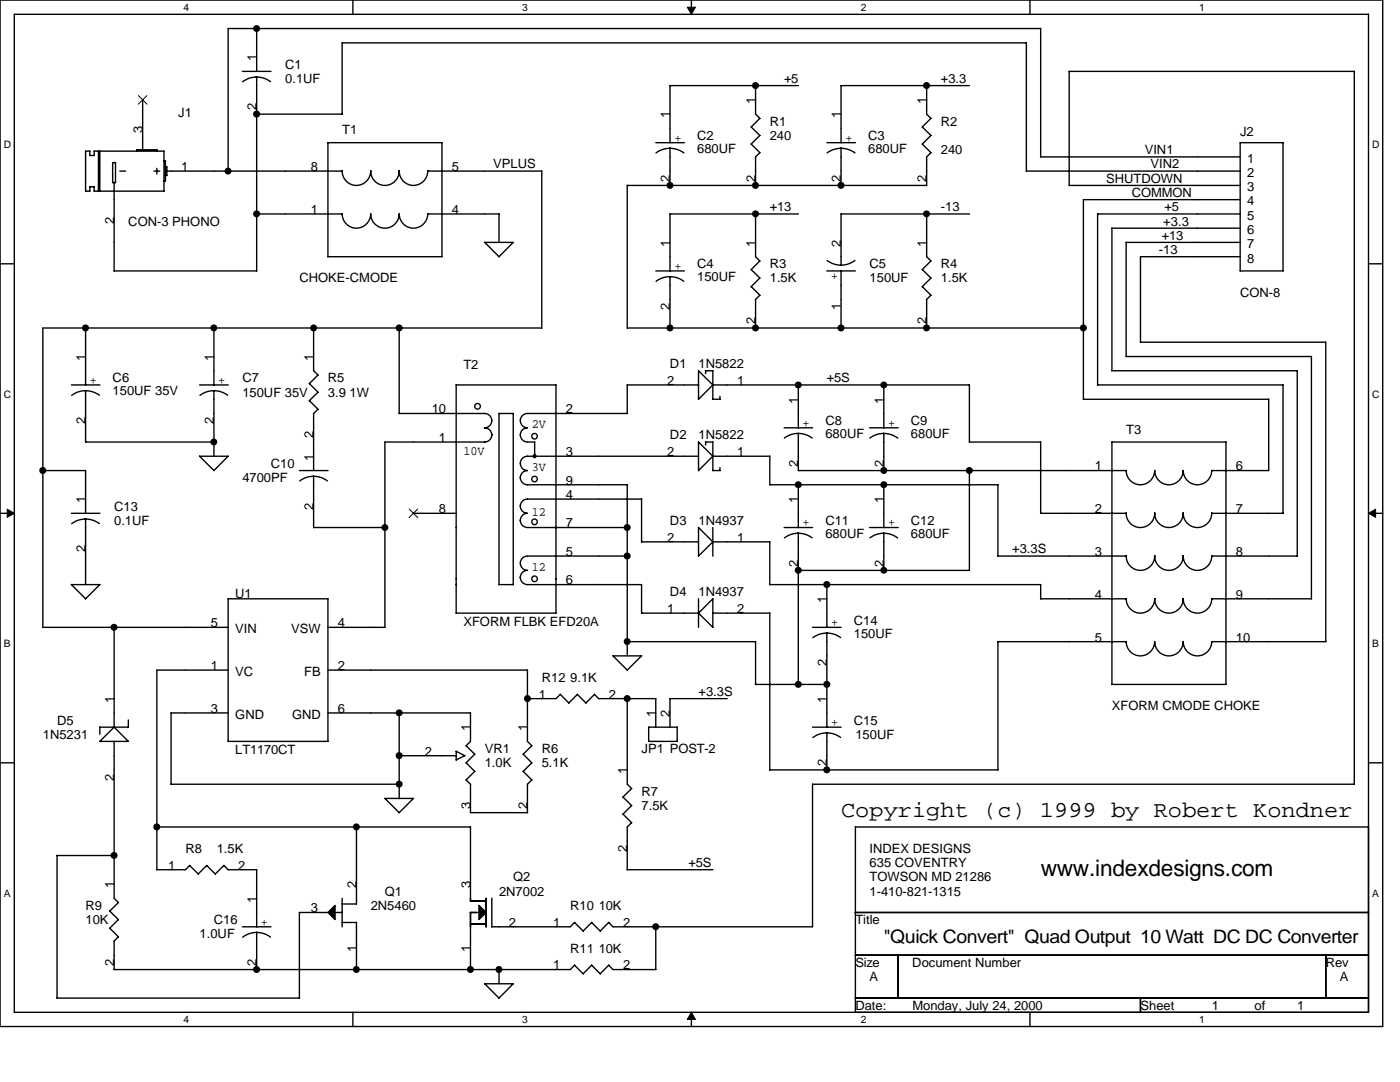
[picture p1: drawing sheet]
<svg xmlns="http://www.w3.org/2000/svg" width="279mm" height="216mm" viewBox="0 0 279 216" stroke-linecap="round" stroke-linejoin="round" font-family="sans-serif">
<path d="M0 0h275.9v204.8h-275.9zM2.9 2.9h270.2v199.1h-270.2z" fill="none" stroke="#000" stroke-width=".28"/>
<g fill="#fff">
<path d="M36.6 .3h1.2v2.3h-1.2z"/>
<path d="M36.6 202.3h1.2v2.3h-1.2z"/>
</g>
<path d="M70.4 0v2.9M70.4 202v2.8" fill="none" stroke="#000" stroke-width=".28"/>
<g fill="#fff">
<path d="M104.2 .3h1.1v2.3h-1.1z"/>
<path d="M104.2 202.3h1.1v2.3h-1.1z"/>
</g>
<path d="M138 0v2.9M138 202v2.8" fill="none" stroke="#000" stroke-width=".28"/>
<path d="M137.2 1.4h1.6l-.8 1.5zM138 202l.8 1.4h-1.6z" fill="#000" stroke="#000" stroke-width=".2"/>
<g fill="#fff">
<path d="M171.8 .3h1.1v2.3h-1.1z"/>
<path d="M171.8 202.3h1.1v2.3h-1.1z"/>
</g>
<path d="M205.5 0v2.9M205.5 202v2.8" fill="none" stroke="#000" stroke-width=".28"/>
<g fill="#fff">
<path d="M239.3 .3h1.2v2.3h-1.2z"/>
<path d="M239.3 202.3h1.2v2.3h-1.2z"/>
<path d="M.7 27.7h1.5v2.3h-1.5z"/>
<path d="M273.8 27.7h1.5v2.3h-1.5z"/>
<path d="M.7 77.5h1.5v2.3h-1.5z"/>
<path d="M273.8 77.5h1.5v2.3h-1.5z"/>
</g>
<path d="M0 52.6h2.9M273.1 52.6h2.8" fill="none" stroke="#000" stroke-width=".28"/>
<g fill="#fff">
<path d="M.7 127.3h1.4v2.3h-1.4z"/>
<path d="M273.8 127.3h1.4v2.3h-1.4z"/>
</g>
<path d="M0 102.4h2.9M273.1 102.4h2.8" fill="none" stroke="#000" stroke-width=".28"/>
<path d="M1.4 101.6l1.5 .8-1.5 .8zM273.1 102.4l1.4-.8v1.6z" fill="#000" stroke="#000" stroke-width=".2"/>
<g fill="#fff">
<path d="M.7 177.1h1.4v2.3h-1.4z"/>
<path d="M273.8 177.1h1.4v2.3h-1.4z"/>
</g>
<g fill="none" stroke="#000" stroke-width=".28">
<path d="M28.5 19.9v10M45.5 5.7h162.2v25.6M45.5 5.7v28.5M48.4 14.2h5.7M51.2 15.4v38.7h-28.4v-17.7M51.2 5.7v8.5M54 16.3l-1.3-.7-1.5-.2-1.5 .2-1.3 .7M150.8 17.1v5.7l.9 .8M159.3 17.1h-25.6v11.4M184.9 17.1v5.7l.9 .8M193.5 17.1h-25.6v11.4M204.8 8.6v25.6"/>
<path d="M204.9 8.6l-136.6-.1v14.3h-17.1M213.4 14.2h56.9M213.4 14.2v22.8h34.1M270.3 14.2v142.3M17.1 38.1h.8M17.9 30.1v.9h.9v-.8M17.9 38.1v-.8h.9v.9M17.9 30.2h-.8v8M18.8 30.2h13.9M19.6 30.1v8M19.9 30.2v8M22.5 36.4h.6"/>
<path d="M22.5 36.4v-4h.6v4M23.9 34.1h1.2M27.3 29.9h4v.3M27.3 29.9v.3M30.7 34.1h1.2M31.3 33.6v1.1M32.7 36.1h.3M32.7 30.1v8h-13.9M32.7 32.2h.3v4M33 33.3h.3M33.3 34.1h35a2.85 2.85 0 0 0 2.8 2.9 2.85 2.85 0 0 0 2.9-2.9 2.85 2.85 0 0 0 2.8 2.9 2.85 2.85 0 0 0 2.9-2.9 2.85 2.85 0 0 0 2.8 2.9 2.85 2.85 0 0 0 2.9-2.9h22.7v31.4l-99.6-.1 .1 59.8h36.9M33.3 33.3v1.7h-.3"/>
<path d="M65.4 28.5h22.8M88.2 28.4v22.8h-22.8v-22.7M125.2 37v28.4h91M130.9 28.5h5.7M133.7 29.6l1.5 .2 1.3 .7M133.7 29.6l-1.5 .2-1.3 .7M133.7 29.6v7.4M149.9 25.3l1.8 1.8M149.9 28.7l1.8 1.8M150.8 31.3v5.7M151.6 23.6l-1.7 1.8M151.6 27l-1.7 1.8"/>
<path d="M151.6 30.5l-.8 .8M165 28.5h5.7M167.8 29.6l1.5 .2 1.3 .7M167.8 29.6l-1.4 .2-1.3 .7M167.9 29.6v7.4M184.1 28.7l1.7 1.8M184.9 31.3v5.7h-59.7M185.8 23.6l-1.8 1.8 1.8 1.7-1.8 1.7M185.8 30.5l-.9 .8M204.8 34.1h42.7M207.7 31.3h39.8M247.5 28.5h8.6v25.6h-8.6z"/>
<path d="M247.5 39.8h-31.3v39.9M51.2 42.7h17.1M68.3 42.7a2.85 2.85 0 0 0 2.8 2.8 2.85 2.85 0 0 0 2.9-2.8 2.85 2.85 0 0 0 2.8 2.8 2.85 2.85 0 0 0 2.9-2.8 2.85 2.85 0 0 0 2.8 2.8 2.85 2.85 0 0 0 2.9-2.8M85.4 42.7h14.2v5.7M96.7 48.3l2.9 2.9 2.8-2.8h-5.7M130.9 54.1h5.7M133.7 55.2l1.5 .2 1.3 .7M133.7 55.2l-1.5 .2-1.3 .7M133.7 42.7h25.6M133.7 42.7v11.4M133.7 55.2v10.3M149.9 53.8l1.8 1.7"/>
<path d="M149.9 57.2l1.8 1.7M150.8 42.7v8.5l.9 .9M151.6 58.9l-.8 .9v5.7M151.6 52.1l-1.7 1.7M151.6 55.5l-1.7 1.7M165 54.1h5.7M165.1 52l1.3 .7 1.4 .2M167.9 54v11.5M170.6 52l-1.3 .7-1.5 .2M184.1 57.2l1.7 1.7-.9 .9M184.9 42.7v8.5l.9 .9-1.8 1.7 1.8 1.7-1.8 1.7M184.9 59.8v5.7"/>
<path d="M193.5 42.7h-25.6v10.2M219.1 42.7h28.4M219.1 42.7l-.1 34.1h37.1M221.9 45.5v28.5M221.9 45.5h25.6M227.6 51.2v17.1M227.6 51.2h19.9M247.5 48.4h-22.8v22.7M14.2 76.8h5.7M17.1 78l1.4 .2 1.3 .7M17.1 78l-1.5 .2-1.3 .7M17.1 78v10.2h25.6"/>
<path d="M17.1 65.4v11.4M39.8 76.8h5.8M42.7 65.4v11.4M42.7 78v13M45.4 78.9l-1.3-.7-1.5-.2-1.4 .2-1.3 .7M61.7 76.5l1.8 1.8M61.7 79.9l1.8 1.8-.9 .8v11.4M62.6 65.4v8.6l.9 .8-1.8 1.8M63.5 78.3l-1.8 1.7M79.7 65.4v17.1M91 76.8h20v45.6M91 76.8v45.5"/>
<path d="M125.2 76.8v5.7h-20a1.43 1.43 0 0 0-1.4 1.4 1.43 1.43 0 0 0 1.4 1.5 1.39 1.39 0 0 0-1.4 1.4v-.1a1.43 1.43 0 0 0 1.4 1.5M125.2 76.8h14.2M139.4 74l2.9 2.8h51.2v11.4h14.2v14.2h17M139.4 74v5.7l2.9-2.9M140.8 74.6v-.6h1.5v5.7h1.4v-.6M159.3 76.8v8.6M176.4 76.8v8.6M216.2 79.7h37M221.9 74h37M224.7 71.1h37M227.6 68.3h37M253.2 79.7v14.2h-11.4a2.85 2.85 0 0 1-2.8 2.8 2.85 2.85 0 0 1-2.9-2.8 2.85 2.85 0 0 1-2.8 2.8 2.85 2.85 0 0 1-2.9-2.8 2.85 2.85 0 0 1-2.8 2.8 2.85 2.85 0 0 1-2.9-2.8h-65.4v-7.4"/>
<path d="M256.1 76.8v25.6h-14.3M258.9 74v37h-17.1M261.7 71.1v48.4h-19.9M264.6 68.3v59.7h-22.8a2.85 2.85 0 0 1-2.8 2.9 2.85 2.85 0 0 1-2.9-2.9 2.85 2.85 0 0 1-2.8 2.9 2.85 2.85 0 0 1-2.9-2.9 2.85 2.85 0 0 1-2.8 2.9 2.85 2.85 0 0 1-2.9-2.9h-25.5v25.6h-45.6M8.5 93.9h8.6v8.5M39.8 91l2.9 2.9M39.8 91h5.8l-2.9 2.9M59.8 93.9h5.7M62.6 95l1.4 .3 1.3 .7M62.6 95l-1.5 .3-1.3 .7M62.6 95v10.3h14.2M79.7 82.5h17"/>
<path d="M96.7 82.5a1.43 1.43 0 0 1 1.5 1.4 1.43 1.43 0 0 1-1.5 1.5 1.43 1.43 0 0 1 1.4 1.4v-.1a1.42 1.42 0 0 1-1.4 1.5M96.8 88.2h-20v37h-11.4M99.6 82.5v34.1h2.8v-34.1h-2.8M105.2 99.6a1.39 1.39 0 0 0-1.4 1.4 1.43 1.43 0 0 0 1.4 1.4 1.39 1.39 0 0 0-1.4 1.4 1.43 1.43 0 0 0 1.4 1.5M105.2 91a1.43 1.43 0 0 0-1.4 1.5 1.43 1.43 0 0 0 1.4 1.4 1.39 1.39 0 0 0-1.4 1.4 1.43 1.43 0 0 0 1.4 1.4h20v34.2M105.3 91h34.1M105.3 88.2h1.4v2.9M105.3 99.6h22.8M128 99.6v8.5h11.4M139.4 88.2l2.9 2.8h11.3M139.4 88.2v5.7l2.9-2.9M140.8 88.8v-.6h1.5v5.7h1.4v-.6"/>
<path d="M153.6 91v5.7h45.6v14.3h25.5M156.5 85.4h5.7M159.3 86.5l1.5 .2 1.3 .7M159.3 86.5l-1.5 .2-1.3 .7M159.3 96.7v8.6M173.5 85.4h5.8M176.4 86.5l1.4 .2 1.4 .7M176.4 86.5l-1.5 .2-1.3 .7M176.4 86.5v7.4M176.4 96.7v8.6M193.5 93.9v19.9M221.9 88.2h22.8"/>
<path d="M221.9 88.2v48.4M244.7 88.2v48.4h-22.8M14.2 116.6l2.9 2.9 2.8-2.9M14.2 116.6h5.7M14.2 102.4h5.7M17.1 103.6l1.4 .2 1.3 .7M17.1 103.6l-1.5 .2-1.3 .7M17.1 103.6v13.1M45.5 119.5h19.9v28.4h-19.9zM82.5 102.4h8.5M105.3 105.3h19.9M125.2 111h-20a1.43 1.43 0 0 0-1.4 1.4 1.43 1.43 0 0 0 1.4 1.4 1.39 1.39 0 0 0-1.4 1.4 1.43 1.43 0 0 0 1.4 1.4h22.8v5.8"/>
<path d="M139.4 105.2l2.9 2.9h11.3M139.4 105.3v5.7l2.9-2.9M139.4 119.5v5.7M142.3 105.3v5.7M142.3 119.5v5.7M142.3 119.5l-2.9 2.9M153.6 108.1v8.5h54.1v2.9h17M156.5 105.3h5.7M159.3 106.4l1.5 .2 1.3 .7M159.3 106.4l-1.5 .2-1.3 .7M159.3 113.8h34.2M159.3 106.4v30.2"/>
<path d="M165 116.6v8.6M173.5 105.3h5.8M176.4 106.4l1.4 .2 1.3 .7M176.4 106.4l-1.5 .2-1.3 .7M176.4 106.4v7.4M224.7 102.4a2.85 2.85 0 0 0 2.9 2.9 2.85 2.85 0 0 0 2.8-2.9 2.85 2.85 0 0 0 2.9 2.9 2.85 2.85 0 0 0 2.8-2.9 2.85 2.85 0 0 0 2.9 2.9 2.85 2.85 0 0 0 2.8-2.9M224.7 110.9a2.85 2.85 0 0 0 2.9 2.9 2.85 2.85 0 0 0 2.8-2.9 2.85 2.85 0 0 0 2.9 2.9 2.85 2.85 0 0 0 2.8-2.9 2.85 2.85 0 0 0 2.9 2.9 2.85 2.85 0 0 0 2.8-2.9M224.7 119.5v-.1a2.85 2.85 0 0 0 2.9 2.9 2.85 2.85 0 0 0 2.8-2.9 2.85 2.85 0 0 0 2.9 2.9 2.85 2.85 0 0 0 2.8-2.9 2.85 2.85 0 0 0 2.9 2.9 2.85 2.85 0 0 0 2.8-2.9v.1M22.8 125.2v19.9M45.5 133.7h-14.2v39.8h5.7l.9-.8 1.7 1.7M65.4 133.7h39.9v14.2l.9 .9M91 122.3h20"/>
<path d="M111.8 138.6l1.7 1.7M111.8 138.5l-.8 .9h-5.8M125.2 128h25.6v8.6h14.2M125.2 139.4v17.1l.9 .9M128 130.9l-2.8 2.8-2.9-2.8h5.8M128 122.3h11.4l2.9 2.9M130.9 139.4v5.7M130.9 139.4h-11.4l-.8-.9-1.8 1.8M142.2 122.3h11.4M145.1 139.4h-11.4v5.7M153.6 122.3v31.3M162.2 125.2h5.7"/>
<path d="M165 126.3l1.5 .3 1.3 .6M165 126.3l-1.5 .3-1.3 .7M165 126.3v18.8M0 152.2h2.9M22.8 145.1l2.8 2.8M22.8 145.1l-2.9 2.8h5.7M22.8 147.9v31.3l.8 .9M25.6 143.7v1.4M25.6 145.1h-5.7v1.4M45.5 142.3h-11.4v14.2h45.6M65.4 142.3l28.5-.1v5.7l-.9 .9M76.8 159.3l2.9 2.9"/>
<path d="M76.8 159.3h5.7l-2.8 2.9M79.7 150.8h11.3M79.7 142.2v17.1M91 149.9l1.8 .9-1.8 .8M91 149.9v1.8M93 148.8l1.8 1.7M93 152.2l1.8 1.7M93 155.6l.9 .9M93.9 156.5v5.7M94.7 150.5l-1.7 1.7M94.7 153.9l-1.7 1.7M104.4 150.5l1.8 1.7"/>
<path d="M104.4 153.9l1.8 1.7M105.3 156.5v5.7M106.1 148.8l-1.7 1.7M106.1 152.2l-1.7 1.7M106.1 155.6l-.9 .9M113.5 140.3l1.8-1.8 1.6 1.8M126 157.3l-1.7 1.8 1.8 1.7M129.4 145.1h5.7l.1 2.8h-5.7v-2.8M162.2 145.1h5.7M165 146.2l1.5 .3 1.3 .7M165 146.2l-1.5 .3-1.3 .7M165 146.2v7.4"/>
<path d="M270.3 156.5h-108.1v28.4M273.1 152.2h2.8M11.4 170.7v28.5h48.4v-17.1M11.4 170.7h11.4M31.3 165h62.6v14.8h3.1M39.6 174.4l1.7-1.7 1.7 1.7M45.5 173.5h5.7v11.5M45.6 173.6l-.9-.9-1.7 1.7M68.3 179.2v5.8M71.1 165v15.4M93.9 162.2h11.4M97 179.2v5.8"/>
<path d="M98.1 179.2v5.7h15.7l.9-.9M125.2 165v8.6M125.2 173.5h17.1M126 160.7l-1.7 1.8 1.8 1.7M126 164.1l-.8 .9M170.7 165h102.4v37h-102.4zM21.9 185.2l1.7 1.7M22.8 187.8v5.7h91l.9-.9M23.6 180.1l-1.7 1.7 1.7 1.7M23.6 183.5l-1.7 1.7M23.6 186.9l-.8 .9M48.4 184.9h5.7"/>
<path d="M51.2 186.1v7.4M54 187l-1.3-.7-1.5-.2-1.5 .2-1.3 .7M59.7 182.1h5.7M66.9 182.1h1.4M68.3 180.4h2.8M68.3 184.1h2.8v9.4M93.9 184.4h3.1M95.6 182.1h-1.7v11.4M96.7 196.3l2.9 2.9 2.8-2.9h-5.7M99.6 193.4v2.9M114.7 192.6l1.7 1.7M114.7 184.1l1.7 1.7"/>
<path d="M118.1 192.6l1.7 1.7 1.7-1.7 .9 .9M118.1 184.1l1.7 1.7 1.7-1.8 .9 1M118.1 192.6l-1.7 1.7M118.1 184l-1.7 1.8M122.3 193.5h8.6M122.3 184.9h39.9M130.9 184.9v8.6M170.7 182.1h102.4M170.7 190.6h102.4M170.7 199.2h102.4M179.2 190.6v8.6M227.6 199.2v2.8"/>
<path d="M264.6 190.6v8.6"/>
<circle cx="95.3" cy="81.1" r=".57"/>
<circle cx="106.7" cy="87" r=".56"/>
<circle cx="106.7" cy="91" r=".28"/>
<circle cx="106.7" cy="95.6" r=".55"/>
<circle cx="106.7" cy="104.1" r=".56"/>
<circle cx="106.7" cy="115.5" r=".56"/>
</g>
<path d="M27.6 19.1l1.7 1.7M29.3 19.1l-1.7 1.7M81.7 101.6l1.7 1.7M83.4 101.6l-1.8 1.7" fill="none" stroke="#000" stroke-width=".2"/>
<g fill="#000" stroke="#000" stroke-width=".28">
<path d="M66.9 180.7v2.8l-1.5-1.4z" fill-rule="evenodd"/>
<path d="M95.6 180.7l1.4 1.4-1.4 1.4z" fill-rule="evenodd"/>
<circle cx="51.2" cy="5.7" r=".56"/>
<circle cx="150.8" cy="17.1" r=".57"/>
<circle cx="184.9" cy="17.1" r=".56"/>
<circle cx="45.5" cy="34.1" r=".56"/>
<circle cx="51.2" cy="22.8" r=".57"/>
<circle cx="133.7" cy="37" r=".56"/>
<circle cx="150.8" cy="37" r=".57"/>
<circle cx="167.8" cy="37" r=".57"/>
<circle cx="51.2" cy="42.7" r=".56"/>
<circle cx="150.8" cy="42.7" r=".56"/>
<circle cx="184.9" cy="42.7" r=".55"/>
<circle cx="17.1" cy="65.4" r=".57"/>
<circle cx="42.7" cy="65.4" r=".56"/>
<circle cx="62.6" cy="65.4" r=".56"/>
<circle cx="79.7" cy="65.4" r=".57"/>
<circle cx="133.7" cy="65.4" r=".56"/>
<circle cx="150.8" cy="65.4" r=".57"/>
<circle cx="159.3" cy="76.8" r=".56"/>
<circle cx="167.8" cy="65.4" r=".57"/>
<circle cx="176.4" cy="76.8" r=".55"/>
<circle cx="184.9" cy="65.4" r=".56"/>
<circle cx="216.2" cy="65.4" r=".57"/>
<circle cx="8.5" cy="93.9" r=".57"/>
<circle cx="42.7" cy="88.2" r=".56"/>
<circle cx="159.3" cy="96.7" r=".57"/>
<circle cx="176.4" cy="96.7" r=".56"/>
<circle cx="176.4" cy="93.9" r=".56"/>
<circle cx="193.4" cy="93.9" r=".57"/>
<circle cx="76.8" cy="105.3" r=".55"/>
<circle cx="125.2" cy="110.9" r=".57"/>
<circle cx="125.2" cy="105.3" r=".56"/>
<circle cx="159.3" cy="113.8" r=".56"/>
<circle cx="165" cy="116.6" r=".57"/>
<circle cx="176.4" cy="113.8" r=".55"/>
<circle cx="22.8" cy="125.2" r=".57"/>
<circle cx="105.3" cy="139.4" r=".56"/>
<circle cx="125.2" cy="139.4" r=".57"/>
<circle cx="125.2" cy="128" r=".56"/>
<circle cx="159.3" cy="136.6" r=".57"/>
<circle cx="165" cy="136.6" r=".57"/>
<circle cx="79.7" cy="150.8" r=".57"/>
<circle cx="79.7" cy="142.2" r=".56"/>
<circle cx="79.7" cy="156.5" r=".56"/>
<circle cx="165" cy="153.6" r=".57"/>
<circle cx="22.8" cy="170.7" r=".56"/>
<circle cx="31.3" cy="165" r=".57"/>
<circle cx="71.1" cy="165" r=".56"/>
<circle cx="51.2" cy="193.5" r=".57"/>
<circle cx="71.1" cy="193.5" r=".56"/>
<circle cx="93.9" cy="193.5" r=".57"/>
<circle cx="99.6" cy="193.5" r=".56"/>
<circle cx="130.9" cy="184.9" r=".56"/>
</g>
<g font-size="4.6">
<text x="167.9" y="162.9">Copyright (c) 1999 by Robert Kondner</text>
<text x="207.7" y="174.8">www.indexdesigns.com</text>
</g>
<text font-size="3.7" x="176.4" y="188.3">&quot;Quick Convert&quot; Quad Output 10 Watt DC DC Converter</text>
<g font-size="2.6">
<text x="51.2" y="12.3" transform="rotate(-90 51.2 12.3)">1</text>
<text x="56.9" y="13.7">C1</text>
<text x="56.9" y="16.6">0.1UF</text>
<text x="156.5" y="16.6">+5</text>
<text x="187.8" y="16.6">+3.3</text>
<text x="35.6" y="23.4">J1</text>
<text x="51.2" y="22" transform="rotate(-90 51.2 22)">2</text>
<text x="133.7" y="23.6" transform="rotate(-90 133.7 23.6)">1</text>
<text x="150.8" y="20.8" transform="rotate(-90 150.8 20.8)">1</text>
<text x="167.8" y="23.6" transform="rotate(-90 167.8 23.6)">1</text>
<text x="184.9" y="20.8" transform="rotate(-90 184.9 20.8)">1</text>
<text x="28.4" y="26.5" transform="rotate(-90 28.4 26.5)">3</text>
<text x="68.3" y="26.8">T1</text>
<text x="134.6" y="28.2">+</text>
<text x="139.1" y="27.9">C2</text>
<text x="153.6" y="25.1">R1</text>
<text x="153.6" y="27.9">240</text>
<text x="168.7" y="28.2">+</text>
<text x="173.3" y="27.9">C3</text>
<text x="187.8" y="25.1">R2</text>
<text x="247.5" y="27.1">J2</text>
<text x="36.1" y="34.1">1</text>
<text x="62" y="34.1">8</text>
<text x="90.2" y="34.1">5</text>
<text x="98.4" y="33.6">VPLUS</text>
<text x="139.1" y="30.5">680UF</text>
<text x="173.3" y="30.5">680UF</text>
<text x="187.8" y="30.8">240</text>
<text x="228.5" y="30.8">VIN1</text>
<text x="229.6" y="33.6">VIN2</text>
<text x="248.9" y="32.5">1</text>
<text x="248.9" y="35.3">2</text>
<text x="133.7" y="36.3" transform="rotate(-90 133.7 36.3)">2</text>
<text x="150.8" y="36.3" transform="rotate(-90 150.8 36.3)">2</text>
<text x="167.8" y="36.3" transform="rotate(-90 167.8 36.3)">2</text>
<text x="184.9" y="36.3" transform="rotate(-90 184.9 36.3)">2</text>
<text x="220.8" y="36.4">SHUTDOWN</text>
<text x="225.9" y="39.3">COMMON</text>
<text x="248.9" y="38.2">3</text>
<text x="248.9" y="41">4</text>
<text x="22.8" y="44.8" transform="rotate(-90 22.8 44.8)">2</text>
<text x="25.6" y="45">CON-3 PHONO</text>
<text x="62" y="42.7">1</text>
<text x="90.2" y="42.7">4</text>
<text x="153.6" y="42.1">+13</text>
<text x="187.8" y="42.1">-13</text>
<text x="231.9" y="47.8">+13</text>
<text x="232.2" y="45">+3.3</text>
<text x="232.4" y="42.1">+5</text>
<text x="248.9" y="43.9">5</text>
<text x="248.9" y="46.7">6</text>
<text x="133.7" y="49.2" transform="rotate(-90 133.7 49.2)">1</text>
<text x="134.6" y="53.8">+</text>
<text x="139.1" y="53.5">C4</text>
<text x="150.8" y="49.2" transform="rotate(-90 150.8 49.2)">1</text>
<text x="153.6" y="53.5">R3</text>
<text x="167.8" y="49.2" transform="rotate(-90 167.8 49.2)">2</text>
<text x="173.5" y="53.5">C5</text>
<text x="184.9" y="49.2" transform="rotate(-90 184.9 49.2)">1</text>
<text x="187.8" y="53.5">R4</text>
<text x="231.3" y="50.7">-13</text>
<text x="248.9" y="49.5">7</text>
<text x="248.9" y="52.4">8</text>
<text x="59.8" y="56.4">CHOKE-CMODE</text>
<text x="139.1" y="56.1">150UF</text>
<text x="153.6" y="56.4">1.5K</text>
<text x="167.3" y="54.5" transform="rotate(180 167.3 54.5)">+</text>
<text x="173.5" y="56.4">150UF</text>
<text x="187.8" y="56.4">1.5K</text>
<text x="247.5" y="59.2">CON-8</text>
<text x="133.7" y="61.9" transform="rotate(-90 133.7 61.9)">2</text>
<text x="150.8" y="64.7" transform="rotate(-90 150.8 64.7)">2</text>
<text x="167.8" y="61.9" transform="rotate(-90 167.8 61.9)">1</text>
<text x="184.9" y="64.7" transform="rotate(-90 184.9 64.7)">2</text>
<text x="17.1" y="72" transform="rotate(-90 17.1 72)">1</text>
<text x="42.7" y="72" transform="rotate(-90 42.7 72)">1</text>
<text x="62.6" y="72" transform="rotate(-90 62.6 72)">1</text>
<text x="17.9" y="76.6">+</text>
<text x="22.5" y="76.3">C6</text>
<text x="43.5" y="76.6">+</text>
<text x="48.4" y="76.3">C7</text>
<text x="65.4" y="76.3">R5</text>
<text x="92.5" y="73.7">T2</text>
<text x="133.1" y="76.8">2</text>
<text x="133.7" y="73.4">D1</text>
<text x="139.4" y="73.4">1N5822</text>
<text x="147.1" y="76.8">1</text>
<text x="165" y="76.3">+5S</text>
<text x="22.5" y="78.8">150UF 35V</text>
<text x="48.4" y="79.1">150UF 35V</text>
<text x="65.4" y="79.1">3.9 1W</text>
<text x="86.2" y="82.5">10</text>
<text x="112.9" y="82.5">2</text>
<text x="159.3" y="80.5" transform="rotate(-90 159.3 80.5)">1</text>
<text x="176.4" y="80.5" transform="rotate(-90 176.4 80.5)">1</text>
<text x="17.1" y="84.6" transform="rotate(-90 17.1 84.6)">2</text>
<text x="42.7" y="84.6" transform="rotate(-90 42.7 84.6)">2</text>
<text x="62.6" y="87.5" transform="rotate(-90 62.6 87.5)">2</text>
<text x="87.6" y="88.2">1</text>
<text x="106.1" y="85.4">2V</text>
<text x="133.7" y="87.7">D2</text>
<text x="139.4" y="87.7">1N5822</text>
<text x="160.2" y="85.1">+</text>
<text x="164.7" y="84.8">C8</text>
<text x="164.7" y="87.4">680UF</text>
<text x="177.2" y="85.1">+</text>
<text x="181.8" y="84.8">C9</text>
<text x="181.8" y="87.4">680UF</text>
<text x="224.7" y="86.5">T3</text>
<text x="54.1" y="93.3">C10</text>
<text x="62.6" y="91.9" transform="rotate(-90 62.6 91.9)">1</text>
<text x="92.5" y="90.8">10V</text>
<text x="106.1" y="94">3V</text>
<text x="112.9" y="91">3</text>
<text x="133.1" y="91">2</text>
<text x="147.1" y="91">1</text>
<text x="159.3" y="93.2" transform="rotate(-90 159.3 93.2)">2</text>
<text x="176.4" y="93.2" transform="rotate(-90 176.4 93.2)">2</text>
<text x="218.5" y="93.9">1</text>
<text x="246.7" y="93.9">6</text>
<text x="17.1" y="100.4" transform="rotate(-90 17.1 100.4)">1</text>
<text x="22.8" y="101.9">C13</text>
<text x="48.4" y="96.2">4700PF</text>
<text x="62.6" y="101.7" transform="rotate(-90 62.6 101.7)">2</text>
<text x="112.9" y="96.7">9</text>
<text x="112.9" y="99.6">4</text>
<text x="159.3" y="100.4" transform="rotate(-90 159.3 100.4)">1</text>
<text x="176.4" y="100.4" transform="rotate(-90 176.4 100.4)">1</text>
<text x="22.8" y="104.7">0.1UF</text>
<text x="87.6" y="102.4">8</text>
<text x="106.1" y="103.1">12</text>
<text x="112.9" y="105.2">7</text>
<text x="133.7" y="104.7">D3</text>
<text x="139.4" y="104.7">1N4937</text>
<text x="160.2" y="105.1">+</text>
<text x="164.7" y="104.7">C11</text>
<text x="164.7" y="107.3">680UF</text>
<text x="177.2" y="105.1">+</text>
<text x="181.8" y="104.7">C12</text>
<text x="181.8" y="107.3">680UF</text>
<text x="218.5" y="102.4">2</text>
<text x="246.7" y="102.4">7</text>
<text x="17.1" y="110.2" transform="rotate(-90 17.1 110.2)">2</text>
<text x="106.1" y="113.9">12</text>
<text x="112.9" y="110.9">5</text>
<text x="133.1" y="108.1">2</text>
<text x="147.1" y="108.1">1</text>
<text x="159.3" y="113.1" transform="rotate(-90 159.3 113.1)">2</text>
<text x="176.4" y="113.1" transform="rotate(-90 176.4 113.1)">2</text>
<text x="202" y="110.4">+3.3S</text>
<text x="218.5" y="110.9">3</text>
<text x="246.7" y="110.9">8</text>
<text x="46.9" y="119.2">U1</text>
<text x="112.9" y="116.6">6</text>
<text x="133.7" y="119">D4</text>
<text x="139.4" y="119">1N4937</text>
<text x="218.5" y="119.5">4</text>
<text x="246.7" y="119.5">9</text>
<text x="42.1" y="125.2">5</text>
<text x="67.4" y="125.2">4</text>
<text x="92.5" y="124.9">XFORM FLBK EFD20A</text>
<text x="133.1" y="122.3">1</text>
<text x="147.1" y="122.3">2</text>
<text x="165" y="120.4" transform="rotate(-90 165 120.4)">1</text>
<text x="165.9" y="125">+</text>
<text x="170.4" y="124.7">C14</text>
<text x="46.9" y="126.3">VIN</text>
<text x="58.1" y="126.3">VSW</text>
<text x="170.4" y="127.2">150UF</text>
<text x="218.5" y="128">5</text>
<text x="246.7" y="128">10</text>
<text x="42.1" y="133.7">1</text>
<text x="46.9" y="134.9">VC</text>
<text x="60.7" y="134.9">FB</text>
<text x="67.4" y="133.7">2</text>
<text x="108.1" y="136">R12 9.1K</text>
<text x="165" y="133" transform="rotate(-90 165 133)">2</text>
<text x="22.8" y="140.3" transform="rotate(-90 22.8 140.3)">1</text>
<text x="42.1" y="142.2">3</text>
<text x="46.9" y="143.4">GND</text>
<text x="58.3" y="143.4">GND</text>
<text x="67.4" y="142.2">6</text>
<text x="107.5" y="139.4">1</text>
<text x="121.5" y="139.4">2</text>
<text x="130.9" y="143.1" transform="rotate(-90 130.9 143.1)">1</text>
<text x="133.7" y="143.1" transform="rotate(-90 133.7 143.1)">2</text>
<text x="139.4" y="138.9">+3.3S</text>
<text x="165" y="140.3" transform="rotate(-90 165 140.3)">1</text>
<text x="221.9" y="141.7">XFORM CMODE CHOKE</text>
<text x="8.6" y="147.4">1N5231</text>
<text x="11.4" y="144.6">D5</text>
<text x="93.9" y="145.9" transform="rotate(-90 93.9 145.9)">1</text>
<text x="105.2" y="145.9" transform="rotate(-90 105.2 145.9)">1</text>
<text x="165.9" y="144.9">+</text>
<text x="170.4" y="144.6">C15</text>
<text x="170.7" y="147.4">150UF</text>
<text x="22.8" y="155.7" transform="rotate(-90 22.8 155.7)">2</text>
<text x="46.9" y="150.5">LT1170CT</text>
<text x="84.8" y="150.8">2</text>
<text x="96.7" y="150.2">VR1</text>
<text x="96.7" y="153.1">1.0K</text>
<text x="108.1" y="150.2">R6</text>
<text x="108.1" y="153.1">5.1K</text>
<text x="125.2" y="154.5" transform="rotate(-90 125.2 154.5)">1</text>
<text x="128" y="150.2">JP1 POST-2</text>
<text x="165" y="152.9" transform="rotate(-90 165 152.9)">2</text>
<text x="93.9" y="161.4" transform="rotate(-90 93.9 161.4)">3</text>
<text x="105.2" y="161.4" transform="rotate(-90 105.2 161.4)">2</text>
<text x="128" y="158.8">R7</text>
<text x="128" y="161.6">7.5K</text>
<text x="33.6" y="173.5">1</text>
<text x="37" y="170.2">R8</text>
<text x="43.2" y="170.2">1.5K</text>
<text x="47.5" y="173.5">2</text>
<text x="125.2" y="170" transform="rotate(-90 125.2 170)">2</text>
<text x="137.4" y="173">+5S</text>
<text x="173.5" y="170.2">INDEX DESIGNS</text>
<text x="173.5" y="173">635 COVENTRY</text>
<text x="22.8" y="177.2" transform="rotate(-90 22.8 177.2)">1</text>
<text x="71.1" y="177.2" transform="rotate(-90 71.1 177.2)">2</text>
<text x="76.8" y="178.7">Q1</text>
<text x="93.9" y="177.2" transform="rotate(-90 93.9 177.2)">3</text>
<text x="99.6" y="178.7">2N7002</text>
<text x="102.4" y="175.9">Q2</text>
<text x="173.5" y="175.9">TOWSON MD 21286</text>
<text x="173.5" y="178.7">1-410-821-1315</text>
<text x="17.1" y="181.5">R9</text>
<text x="17.1" y="184.4">10K</text>
<text x="42.7" y="184.4">C16</text>
<text x="51.2" y="180.1" transform="rotate(-90 51.2 180.1)">1</text>
<text x="52.1" y="184.7">+</text>
<text x="62" y="182.1">3</text>
<text x="74" y="181.5">2N5460</text>
<text x="101.6" y="184.9">2</text>
<text x="110.4" y="184.9">1</text>
<text x="113.8" y="181.5">R10 10K</text>
<text x="124.3" y="184.9">2</text>
<text x="170.7" y="184.4">Title</text>
<text x="39.8" y="187.2">1.0UF</text>
<text x="71.1" y="189.9" transform="rotate(-90 71.1 189.9)">1</text>
<text x="93.9" y="189.9" transform="rotate(-90 93.9 189.9)">1</text>
<text x="113.8" y="190.1">R11 10K</text>
<text x="22.8" y="192.7" transform="rotate(-90 22.8 192.7)">2</text>
<text x="51.2" y="192.7" transform="rotate(-90 51.2 192.7)">2</text>
<text x="110.4" y="193.4">1</text>
<text x="124.3" y="193.4">2</text>
<text x="170.7" y="192.9">Size</text>
<text x="173.5" y="195.8">A</text>
<text x="182.1" y="192.9">Document Number</text>
<text x="264.6" y="192.9">Rev</text>
<text x="267.4" y="195.8">A</text>
<text x="170.7" y="201.5">Date:</text>
<text x="182.1" y="201.5">Monday, July 24, 2000</text>
<text x="227.6" y="201.5">Sheet</text>
<text x="241.8" y="201.5">1</text>
<text x="250.4" y="201.5">of</text>
<text x="258.9" y="201.5">1</text>
</g>
<g font-size="2">
<text x="36.6" y="2.1">4</text>
<text x="104.2" y="2.1">3</text>
<text x="171.8" y="2.1">2</text>
<text x="239.3" y="2.1">1</text>
<text x=".7" y="29.6">D</text>
<text x="273.8" y="29.6">D</text>
<text x=".7" y="79.4">C</text>
<text x="273.8" y="79.4">C</text>
<text x=".7" y="129.2">B</text>
<text x="273.8" y="129.2">B</text>
<text x=".7" y="178.9">A</text>
<text x="273.8" y="178.9">A</text>
<text x="36.6" y="204.1">4</text>
<text x="104.2" y="204.1">3</text>
<text x="171.8" y="204.1">2</text>
<text x="239.3" y="204.1">1</text>
</g>
</svg>
